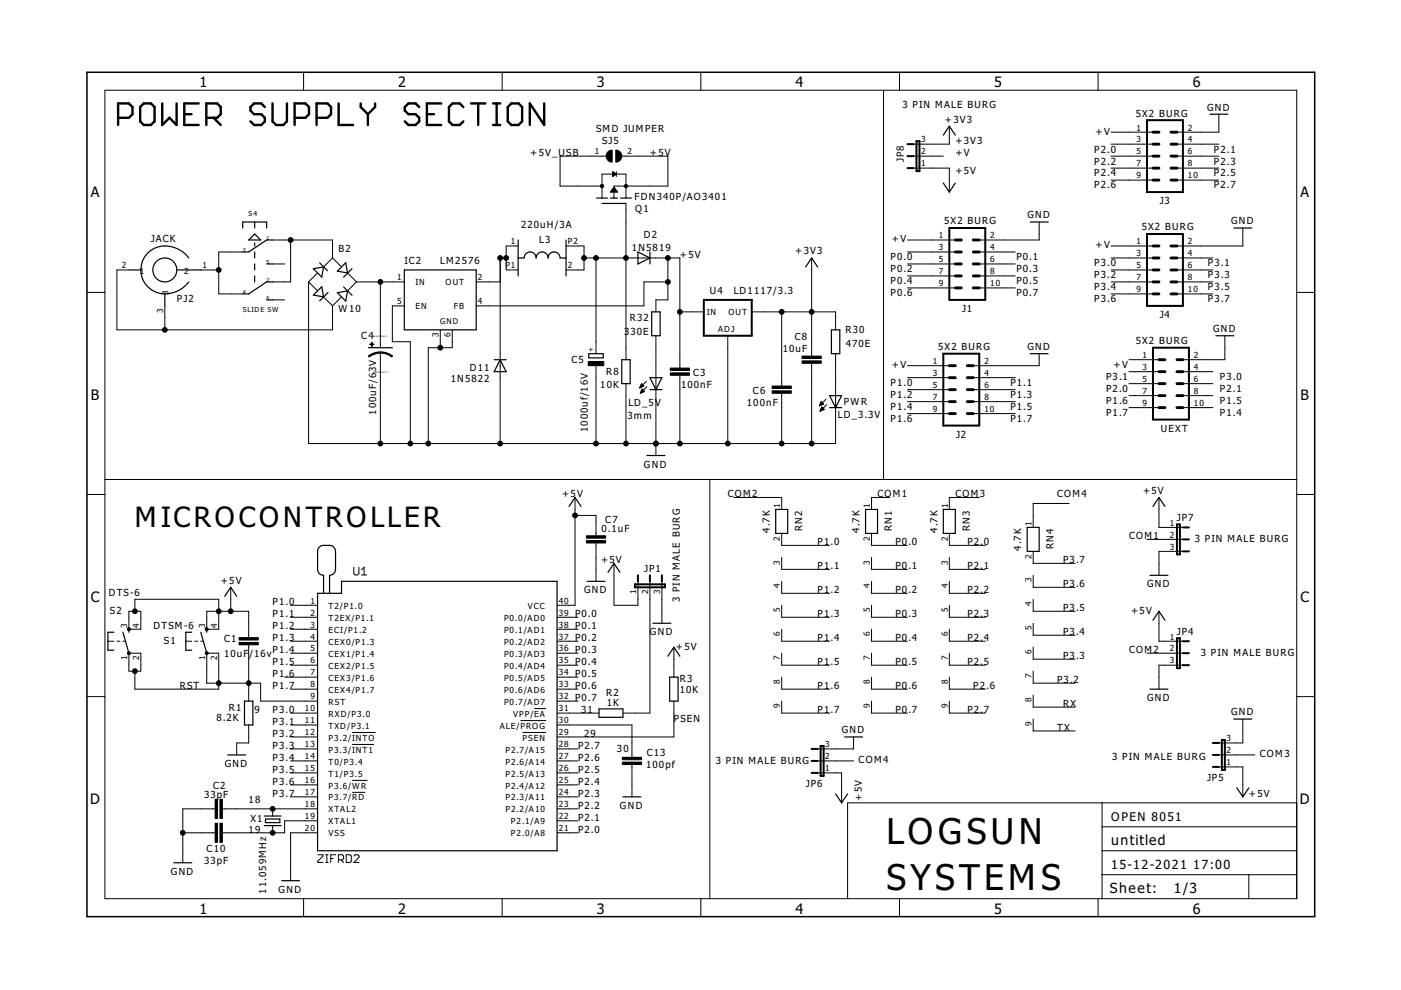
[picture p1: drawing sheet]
<svg xmlns="http://www.w3.org/2000/svg" width="297mm" height="210mm" viewBox="0 0 297 210" stroke-linecap="round" stroke-linejoin="round" font-family="sans-serif">
<g fill="none" stroke="#000" stroke-width=".21">
<path d="M22.2 19.1h252.7v171.4h-252.7zM64.4 15.3v3.8M106.5 15.3v3.8M148.6 15.3v3.8M187.3 19.1v82.6M190.7 15.3v3.8M232.8 15.3v3.8M128.5 33.1h-9.8v6.4h8.9M129.9 36.4l.8 .5-.8 .5zM129.9 37.3h.2M129.9 37.2h.4M129.9 37.1h.6"/>
<path d="M129.9 37h.7M129.9 36.8h.7M129.9 36.7h.5M129.9 36.6h.3M129.9 36.5h.1M130 40h.4M130.1 39.9h.2M130.2 39.7h.1M130.2 39.7l.7 1h-1.5zM130.7 36.4v1M131.8 33.1h9.8v6.4h-11.4v2.5M193.7 33.1h6.3"/>
<path d="M193.7 35.6h7.6v5.1M201.3 26.8v3.8h-7.6M235.6 33.1h8.9M235.6 30.6h8.9M235.6 35.6h8.9M235.6 28h8.9M235.6 38.2h8.9M249.5 33.1h8.9M249.5 30.6h8.9M249.5 35.6h8.9M249.5 38.2h8.9M258.4 24.2v3.8h-8.9"/>
<path d="M27.3 57.2h-2.5v12.7h45.7v-5M42.6 57.2h3.8M51.5 53.4h-5.1v8.9h5.1M57.8 50.9h12.7v3.8M57.8 56h2.5M61.6 50.9v8.9h-3.8M65.4 59.8l1.8 1.8M65.4 59.8v34.2h111.8v-19M67.2 58l-1.8 1.8M70.5 54.7l-1.9 1.9M70.5 54.7l1.8 1.8M73.7 57.9l1.9 1.9"/>
<path d="M75.6 59.8l-1.9 1.9M75.6 59.8h10.1M80.6 59.8v13.9M101 59.8h5M107.3 54.7h-1.3v39.3M109.9 52.2h-2.6v5h2.6M120 52.2h3.8v5h-3.8M123.8 54.7h20.3v23.3M126.4 54.7v20.3M127.6 42v-5.1h5.1v5.1M129.5 40.6h1.3M129.6 40.4h1.1"/>
<path d="M129.7 40.3h.9M129.8 40.2h.8M129.9 40.1h.6M132.7 43.2v33.1M141.6 54.7v8.9h-2.5v2.5M141.6 59.8h-5.1v5.1h-35.5M172.1 54.7v20.8M192.4 53.4h10.1M192.4 50.9h10.1M192.4 56h10.1M192.4 58.5h10.1M207.6 53.4h7.6"/>
<path d="M207.6 56h7.6M207.6 58.5h7.6M220.3 47.1v3.8h-12.7M235.6 57.2h8.9M235.6 59.8h8.9M235.6 52.2h8.9M235.6 54.7h8.9M249.5 57.2h7.7M249.5 59.8h7.7M249.5 54.7h7.7M263.5 48.3v3.9h-14M18.4 62h3.8"/>
<path d="M34.9 64.9v5M57.8 63.6h2.5M68.6 62.9l1.9 2M72.3 63l-1.8 1.9M80.6 74.7v19.3M85.7 64.9h-2.5v7.6h3.8v21.5M93.3 69.9v3.8M95.9 69.9v3.8h-5.1v20.3M126.4 77.5v16.5M139.1 71.2v25.4M144.1 66.1h5.1M144.1 79.6v14.4"/>
<path d="M154.3 71.2v22.8M159.4 66.1h17.8v3.8M165.7 66.1v15.8M172.1 77v17M192.4 61h10.1M192.4 77.5h8.9M207.6 61h7.6M220.3 75v2.5h-13.9M235.6 62.3h8.9M239.4 76.3h6.3M239.4 78.8h6.3M249.5 62.3h7.7"/>
<path d="M250.8 78.8h6.4M259.7 71.2v5.1h-8.9M274.9 62h3.8M132.7 81.3v12.7M135.7 82.2h.1M135.7 82.1h.4M135.8 81.9h.5M135.8 83.3h.2M135.8 81.8h.7M135.9 81.7h.5M135.9 83.1h.4M135.9 81.6h.3"/>
<path d="M135.9 83h.7M136 81.4h.1M136 82.9h.5M136 81.3l.5 .6-.9 .3zM136 82.8h.4M136.1 82.7h.2M136.1 82.5h.1M136.1 82.5l.6 .5-.9 .4zM137 80.8l-1.4 1.4M137.2 82l-1.4 1.4M165.7 83.4v10.6M173.7 86h.1"/>
<path d="M173.8 85.9h.2M173.8 85.8h.5M173.9 85.7h.7M173.9 87.1h.1M173.9 87h.4M173.9 85.6h.6M174 85.4h.4M174 86.9h.6M174 86.8h.7M174.1 85.3h.2M174.1 85.2h.1M174.1 86.6h.5"/>
<path d="M174.1 85.2l-.4 .8M174.1 85.2l.5 .5-.9 .3M174.1 86.5h.4M174.2 86.4h.1M174.2 86.3l.6 .5-.9 .4zM175.1 84.6l-1.4 1.4M175.3 85.8l-1.4 1.4M192.4 85.2h8.9M192.4 82.6h8.9M192.4 80.1h8.9M192.4 87.7h8.9M206.4 85.2h8.8"/>
<path d="M206.4 82.6h8.8M206.4 80.1h8.8M206.4 87.7h8.8M239.4 86.4h6.3M239.4 81.3h6.3M239.4 83.9h6.3M250.8 86.4h6.4M250.8 81.3h6.4M250.8 83.9h6.4M18.4 104.8h3.8M22.2 101.7h252.7M121.9 109.3h4.5v4.3"/>
<path d="M121.9 105.5v22.8h-3.8M126.4 115.1v8.2M130.2 119.4v8.9h5.1v-5M150.5 101.7v88.8M155.6 105.5h10.1v2.5M165.7 113.1v2.5h10.2M165.7 118.2v2.5h10.2M184.8 113.1v2.5h7.6M184.8 118.2v2.5h7.6M188.6 105.5h-3.8v2.5M201.3 113.1v2.5h7.6M201.3 118.2v2.5h7.6"/>
<path d="M207.6 105.5h-6.3v2.5M219.1 116.9v2.5h8.8M226.7 106.7h-7.6v5.1M243.2 114.4h7.6M245.7 105.5v6.3h5.1M250.8 116.9h-5.1v5.1M274.9 104.8h3.8M22.9 136h1.3M24.8 136h.6M26.1 136h.6M27.3 129.6h2.6v3.8h-2.6zM27.3 138.5h2.6v3.8h-2.6z"/>
<path d="M28.6 129.6v-2.5h17.8v6.3h-2.6v-3.8h8.9v5.6M39.4 136h1.3M41.3 136h.6M42.6 136h.6M48.9 124.5v5.1M52.7 136.7v12M61.6 128.3h5.7M61.6 130.9h5.7M61.6 133.4h5.7M61.6 136h5.7M61.6 138.5h5.7M75 120.3v1.3l.3 .3h.5l.3-.3v-1.3"/>
<path d="M76.6 121.9h1.1M76.6 120.8l.6-.5v1.6M118.1 130.9h4.5M118.1 133.4h4.5M118.1 136h4.5M118.1 138.5h4.5M137.8 123.3v27.9h-5.7M140.3 123.3v8.8M142.9 137.2v6.4M165.7 123.3v2.5h10.2M165.7 128.3v2.6h10.2M165.7 133.4v2.6h10.2"/>
<path d="M165.7 138.5v2.5h10.2M184.8 128.3v2.6h7.6M184.8 133.4v2.6h7.6M184.8 138.5v2.5h7.6M184.8 123.3v2.5h7.6M201.3 128.3v2.6h7.6M201.3 133.4v2.6h7.6M201.3 138.5v2.5h7.6M201.3 123.3v2.5h7.6M219.1 122v2.5h8.8M219.1 127.1v2.5h8.8M219.1 132.1v2.6h8.8"/>
<path d="M219.1 137.2v2.6h8.8M243.2 138.5h7.6M245.7 129.6v6.4h5.1M18.4 147.7h3.8M28.6 142.3v3.8h17.8v-7.6h-2.6v6.3h11.5v3.9h12M52.7 153.7v3.8h-2.5v2.6M60.3 143.6h7M61.6 151.2h5.7M61.6 141h5.7M61.6 146.1h5.7M61.6 153.7h5.7M61.6 156.3h5.7"/>
<path d="M61.6 158.8h5.7M74.7 155.3h4.9M74.7 157.8h4.6M110.3 152.8h5.5M110.8 155.3h5M113.3 150.2h2.5M118.1 151.2h8.9M118.1 153.7h15.9v6.9M118.1 141h4.5M118.1 143.6h4.5M118.1 146.1h4.5M118.1 148.7h4.5"/>
<path d="M118.1 158.8h4.5M142.9 148.7v7.6h-24.8M165.7 143.6v2.5h10.2M165.7 148.7v2.5h10.2M181 156.3v2.5h-7.6M184.8 148.7v2.5h7.6M184.8 143.6v2.5h7.6M201.3 148.7v2.5h7.6M201.3 143.6v2.5h7.6M219.1 142.3v2.5h8.8M219.1 147.4v2.5h8.8M219.1 152.5v2.5h8.8"/>
<path d="M250.8 141h-5.1v5.1M263.5 152.5v5h-5.1M274.9 147.7h3.8M38.8 176.6h6.8M45.6 171.5h-6.8v11.4M47.1 171.5h20.2M57.8 171.5v1.5M57.8 175v1.6M61.6 161.3h5.7M61.6 163.9h5.7M61.6 166.4h5.7M61.6 169h5.7"/>
<path d="M67.3 176.6h-5.7v10.1M67.3 174h-7v2.6h-13.2M74.7 165.5h3.2M74.7 168h2.7M118.1 171.5h4.5M118.1 176.6h4.5M118.1 161.3h4.5M118.1 163.9h4.5M118.1 166.4h4.5M118.1 169h4.5M118.1 174h4.5M134 162.1v6.9"/>
<path d="M173.4 161.3h7.6M173.4 163.9h5v6.3M233.7 170.2v20.3M233.7 175.3h41.2M258.4 160.1h7.6M258.4 162.6h5.1v6.4M274.9 170.2h-95.2v20.3M64.4 190.5v3.9M67.4 181.2h1.1v.3l-1.1 1.1v.3h1.1M69 181.2h.6M69 182.9h.6M69.3 181.2v1.7"/>
<path d="M70.1 182h.6M71.2 181.2h-1.1v1.7M71.8 182.3h.8l.3-.3v-.5l-.3-.3h-.8v1.7M72.3 182.3l.6 .6M73.4 181.2h.8l.3 .3v1.1l-.3 .3h-.8zM75 181.5l.3-.3h.6l.2 .3v.3l-1.1 1.1h1.1M106.5 190.5v3.9M148.6 190.5v3.9M190.7 190.5v3.9M232.8 190.5v3.9M233.7 185.5h41.2M233.7 180.4h41.2"/>
<path d="M264.8 185.5v5"/>
</g>
<g fill="none" stroke="#000" stroke-width=".51">
<path d="M25 25h2.3l.8-.8v-1.5l-.8-.8h-2.3v4.6M30.5 21.9h1.5l.8 .8v3l-.8 .8h-1.5l-.8-.8v-3zM34.4 21.9v4.6l1.5-1.5 1.5 1.5v-4.6M39.1 24.2h1.5M42.1 21.9h-3v4.6h3M43.8 25h2.2l.8-.8v-1.5l-.8-.8h-2.2v4.6M45.3 25l1.5 1.5M56.2 22.7l-.8-.8h-1.5l-.8 .8v.8l.8 .7h1.5l.8 .8v.7l-.8 .8h-1.5l-.8-.8M57.8 21.9v3.8l.7 .8h1.6l.7-.8v-3.8M62.5 25h2.2l.8-.8v-1.5l-.8-.8h-2.2v4.6M67.1 25h2.3l.8-.8v-1.5l-.8-.8h-2.3v4.6M71.8 21.9v4.6h3.1"/>
<path d="M76.5 21.9v.8l1.5 1.5M78 24.2v2.3M79.5 21.9v.8l-1.5 1.5M88.9 22.7l-.8-.8h-1.5l-.8 .8v.8l.8 .7h1.5l.8 .8v.7l-.8 .8h-1.5l-.8-.8M90.5 24.2h1.5M93.6 21.9h-3.1v4.6h3.1M98.2 22.7l-.7-.8h-1.6l-.7 .8v3l.7 .8h1.6l.7-.8M99.9 21.9h3M101.4 21.9v4.6M104.5 21.9h1.6M104.5 26.5h1.6M105.3 21.9v4.6"/>
<path d="M108.4 21.9h1.5l.8 .8v3l-.8 .8h-1.5l-.7-.8v-3zM115.4 21.9v4.6l-3.1-4.6v4.6"/>
</g>
<path d="M18.4 15.3h260.3v179.1h-260.3z" fill="none" stroke="#000" stroke-width=".32"/>
<g fill="none" stroke="#000" stroke-width=".25">
<path d="M200 28.7l1.3-1.9 1.2 1.9M200 38.8l1.3 1.9 1.2-1.9M256.5 24.2h3.8M27.3 57.2h2.6M29.9 57.2a5.1 5.1 0 0 0 5 5.1M37.5 57.2h5.1M40 54.7a5.7 5.7 0 0 0-9.6 .2l-.4 1.1-.1 1.2M40 59.8a6.3 6.3 0 0 1-5.1 2.5M51.5 48.3v-1.2h5v1.2M54 49.6l1.3 1.3h-2.6zM54 47.1v1.2M54 51.5v.7"/>
<path d="M54 53.4v1.3M54 56v1.2M54 58.5v1.3M56.5 56h1.3M57.8 50.9h-1.3l-3.8 2.5h-1.2M57.8 59.8h-1.3l-3.8 2.5h-1.2M66.4 57l2.2-.4-.4 2.2zM67.8 55.7l1.6 1.7M73.3 55.7l.4 2.2-2.2-.4zM74.6 57l-1.7 1.8M85.7 57.2h15.3v12.7h-15.3zM109.9 54.7h1.2a1.27 1.27 0 0 1 1.3-1.3 1.27 1.27 0 0 1 1.3 1.3 1.27 1.27 0 0 1 1.2-1.3 1.27 1.27 0 0 1 1.3 1.3 1.27 1.27 0 0 1 1.3-1.3 1.27 1.27 0 0 1 1.2 1.3h1.3"/>
<path d="M109.9 50.9v7.6M120 50.9v7.6M126.5 42h2.3M127.6 43.1h5.1M129.4 42h1.5M131.6 42h2.3M135.3 53.4l2.5 1.3-2.5 1.3zM137.8 53.4v2.6M170.8 56.6l1.3-1.9 1.3 1.9M218.4 47.1h3.8M261.6 48.3h3.8M34.9 62.3v2.6"/>
<path d="M56.5 63.6h1.3M68.2 60.8l.4 2.1-2.2-.3zM69.6 62l-1.8 1.8M71.5 62.1l2.2-.4-.4 2.1zM72.9 60.8l1.7 1.8M78.1 73.7h5.1M104.8 76.3h2.5M106 76.3l1.3 2.5h-2.5zM124.8 75h3.1v.9h-3.1zM131.8 76.3h1.8v5h-1.8zM138.2 66.1h1.8v5.1h-1.8zM176.3 69.9h1.8v5.1h-1.8z"/>
<path d="M218.4 75h3.8M257.8 71.2h3.8M137.2 96.6h3.8M137.8 80.1h2.5l-1.2 2.5zM137.8 82.6h2.5M175.9 83.9h2.5l-1.2 2.5zM175.9 86.4h2.5M120.6 107.4l1.3-1.9 1.3 1.9M164.5 108h2.5v5.1h-2.5zM183.5 108h2.6v5.1h-2.6zM200 108h2.5v5.1h-2.5zM217.8 111.8h2.5v5.1h-2.5z"/>
<path d="M244.5 107.4l1.2-1.9 1.3 1.9M24.2 134h-1.3v3.9h1.3M26.1 134l1.2 4.5M27.3 133.4v.6M40.7 134h-1.3v3.9h1.3M42.6 134l1.2 4.5M43.8 133.4v.6M47.6 126.4l1.3-1.9 1.3 1.9M67.3 125.8h5.1v-2.5h45.7v57.1h-50.8zM68.6 125.8v-3.8l-.8-.3-.4-.7v-4.4l.4-.7a2.4 2.4 0 0 1 2.1-.3l.8 .3 .3 .5 .1 .5v3.8l-.1 .6-.3 .4-.8 .3v3.8M124.5 123.3h3.8M128.9 121.3l1.3-1.9 1.2 1.9"/>
<path d="M138.4 132.1h3.8M141.6 139.1l1.3-1.9 1.2 1.9M243.8 122h3.8M244.5 131.5l1.2-1.9 1.3 1.9M51.8 148.7h1.8v5h-1.8zM127 150.3h5.1v1.8h-5.1zM142 143.6h1.8v5.1h-1.8zM179.1 156.3h3.8M243.8 146.1h3.8M261.6 152.5h3.8M48.3 160.1h3.8M56 173h3.6"/>
<path d="M56 175h3.6M56.3 173.7h3v.7h-3zM132.1 169h3.8M177.2 168.3l1.2 1.9 1.3-1.9M262.2 167l1.3 2 1.3-2M36.9 182.9h3.8M59.7 186.7h3.8"/>
<circle cx="34.9" cy="57.2" r="2.54"/>
</g>
<g fill="none" stroke="#000" stroke-width=".42">
<path d="M192.4 30.6h1.3M192.4 33.1h1.3M192.4 35.6h1.3M194.3 29.9h.6v6.4h-.6zM243.2 25.5h7.6v15.2h-7.6zM201.3 48.3h7.6v15.3h-7.6zM243.2 49.6h7.6v15.3h-7.6zM149.2 63.6h10.2v7.6h-10.2zM200 75h7.6v15.2h-7.6zM244.5 73.7h7.6v15.3h-7.6zM249.5 111.2h.7v6.3h-.7zM250.8 116.9h1.3"/>
<path d="M250.8 114.4h1.3M250.8 111.8h1.3M134.6 123.9h6.4v.6h-6.4zM135.3 122v1.3M137.8 122v1.3M140.3 122v1.3M249.5 135.3h.7v6.4h-.7zM250.8 138.5h1.3M250.8 136h1.3M172.1 158.8h1.3M174 158.2h.6v6.3h-.6zM250.8 141h1.3"/>
<path d="M257.2 157.5h1.2M259.1 156.9h.6v6.3h-.6zM172.1 161.3h1.3M172.1 163.9h1.3M257.2 160.1h1.2M257.2 162.6h1.2"/>
</g>
<g fill="#000" stroke="#000" stroke-width=".21">
<path d="M78.4 72.9h.9v.2h-.9zM78.8 72.6h.1v.8h-.1zM124.7 76.6h3.3v.9h-3.3zM142.1 79.1h4.1v.5h-4.1zM142.1 78h4.1v.5h-4.1zM170.1 76.5h4v.5h-4zM170.1 75.5h4v.5h-4zM163.7 82.9h4.1v.5h-4.1zM163.7 81.9h4.1v.5h-4.1zM124.3 113.6h4.1v.5h-4.1zM124.3 114.6h4.1v.5h-4.1zM50.7 136.2h4.1v.5h-4.1z"/>
<path d="M50.7 135.2h4.1v.5h-4.1zM45.6 169.5h.5v4h-.5zM45.6 174.5h.5v4.1h-.5zM46.6 169.5h.5v4h-.5zM46.6 174.5h.5v4.1h-.5zM132 160.6h4v.5h-4zM132 161.6h4v.5h-4z"/>
</g>
<g fill="#000" stroke="#000" stroke-width=".21">
<path d="M128.8 32.3l.5-.4 .5-.1v2.6a1.27 1.27 0 0 1-1.2-.8 1.27 1.27 0 0 1 .2-1.3z" fill-rule="evenodd"/>
<path d="M130.6 31.8a1.27 1.27 0 0 1 1.2 1.3 1.27 1.27 0 0 1-1.2 1.3z" fill-rule="evenodd"/>
<path d="M78.1 75.5l1.2-.7 1.3-.2v.3l-1.4 .3-.9 .5z" fill-rule="evenodd"/>
<path d="M80.6 74.6l1.4 .2 1.2 .7-.1 .2-1.4-.7-1.1-.1z" fill-rule="evenodd"/>
<circle cx="127.6" cy="39.5" r=".36"/>
<circle cx="132.7" cy="39.5" r=".36"/>
<circle cx="46.4" cy="57.2" r=".51"/>
<circle cx="61.6" cy="50.9" r=".51"/>
<circle cx="80.6" cy="59.8" r=".51"/>
<circle cx="106" cy="54.7" r=".51"/>
<circle cx="107.3" cy="54.7" r=".51"/>
<circle cx="123.8" cy="54.7" r=".51"/>
<circle cx="126.4" cy="54.7" r=".51"/>
<circle cx="132.7" cy="54.7" r=".51"/>
<circle cx="141.6" cy="59.8" r=".51"/>
<circle cx="141.6" cy="54.7" r=".51"/>
<circle cx="34.9" cy="69.9" r=".51"/>
<circle cx="93.3" cy="73.7" r=".51"/>
<circle cx="144.1" cy="66.1" r=".51"/>
<circle cx="165.7" cy="66.1" r=".51"/>
<circle cx="172.1" cy="66.1" r=".51"/>
<circle cx="80.6" cy="94" r=".51"/>
<circle cx="87" cy="94" r=".51"/>
<circle cx="90.8" cy="94" r=".51"/>
<circle cx="106" cy="94" r=".51"/>
<circle cx="126.4" cy="94" r=".51"/>
<circle cx="132.7" cy="94" r=".51"/>
<circle cx="139.1" cy="94" r=".51"/>
<circle cx="144.1" cy="94" r=".51"/>
<circle cx="154.3" cy="94" r=".51"/>
<circle cx="165.7" cy="94" r=".51"/>
<circle cx="172.1" cy="94" r=".51"/>
<circle cx="121.9" cy="109.3" r=".51"/>
<circle cx="27.3" cy="138.5" r=".33"/>
<circle cx="27.3" cy="133.4" r=".33"/>
<circle cx="28.6" cy="129.6" r=".51"/>
<circle cx="43.8" cy="138.5" r=".33"/>
<circle cx="43.8" cy="133.4" r=".33"/>
<circle cx="46.4" cy="129.6" r=".51"/>
<circle cx="48.9" cy="129.6" r=".51"/>
<circle cx="28.6" cy="142.3" r=".51"/>
<circle cx="46.4" cy="144.8" r=".51"/>
<circle cx="52.7" cy="144.8" r=".51"/>
<circle cx="38.8" cy="176.6" r=".51"/>
<circle cx="57.8" cy="171.5" r=".51"/>
<circle cx="57.8" cy="176.6" r=".51"/>
</g>
<g fill="none" stroke="#000" stroke-width=".61">
<path d="M244.5 38.2h1.2M244.5 35.6h1.2M244.5 33.1h1.2M244.5 30.6h1.2M244.5 28h1.2M248.3 38.2h1.2M248.3 35.6h1.2M248.3 33.1h1.2M248.3 30.6h1.2M248.3 28h1.2M202.5 58.5h1.3M202.5 56h1.3"/>
<path d="M202.5 53.4h1.3M202.5 50.9h1.3M206.4 58.5h1.2M206.4 56h1.2M206.4 53.4h1.2M206.4 50.9h1.2M244.5 59.8h1.2M244.5 57.2h1.2M244.5 54.7h1.2M244.5 52.2h1.2M248.3 59.8h1.2M248.3 57.2h1.2"/>
<path d="M248.3 54.7h1.2M248.3 52.2h1.2M201.3 77.5h1.2M202.5 61h1.3M205.1 77.5h1.3M206.4 61h1.2M244.5 62.3h1.2M245.7 78.8h1.3M245.7 76.3h1.3M248.3 62.3h1.2M249.5 78.8h1.3M249.5 76.3h1.3"/>
<path d="M201.3 87.7h1.2M201.3 85.2h1.2M201.3 82.6h1.2M201.3 80.1h1.2M205.1 87.7h1.3M205.1 85.2h1.3M205.1 82.6h1.3M205.1 80.1h1.3M245.7 86.4h1.3M245.7 83.9h1.3M245.7 81.3h1.3M249.5 86.4h1.3"/>
<path d="M249.5 83.9h1.3M249.5 81.3h1.3"/>
</g>
<g font-size="9.1">
<text x="188" y="179">LOGSUN</text>
<text x="188" y="188.6">SYSTEMS</text>
</g>
<text font-size="7.2" x="28.6" y="111.8">MICROCONTROLLER</text>
<g font-size="3.7">
<text x="42.3" y="18.5">1</text>
<text x="84.4" y="18.5">2</text>
<text x="126.5" y="18.5">3</text>
<text x="168.7" y="18.5">4</text>
<text x="210.8" y="18.5">5</text>
<text x="252.9" y="18.5">6</text>
<text x="19.2" y="41.9">A</text>
<text x="275.7" y="41.9">A</text>
<text x="19.3" y="84.7">B</text>
<text x="275.8" y="84.7">B</text>
<text x="19.2" y="127.6">C</text>
<text x="275.7" y="127.6">C</text>
<text x="19.1" y="170.4">D</text>
<text x="275.6" y="170.4">D</text>
<text x="42.3" y="193.7">1</text>
<text x="84.4" y="193.7">2</text>
<text x="126.5" y="193.7">3</text>
<text x="168.7" y="193.7">4</text>
<text x="210.8" y="193.7">5</text>
<text x="252.9" y="193.7">6</text>
</g>
<g font-size="3.6">
<text x="235.6" y="179.1">untitled</text>
<text x="235.3" y="189.4">Sheet:</text>
<text x="248.9" y="189.3">1/3</text>
</g>
<g font-size="3.2">
<text x="235.6" y="184.2">15-12-2021</text>
<text x="253" y="184.2">17:00</text>
</g>
<text font-size="3.1" x="235.6" y="174">OPEN 8051</text>
<g font-size="2.5">
<text x="191.4" y="22.8">3 PIN MALE BURG</text>
<text x="255.9" y="23.5">GND</text>
<text x="126.4" y="28">SMD JUMPER</text>
<text x="200.4" y="26">+3V3</text>
<text x="232.3" y="28.5">+V</text>
<text x="240.8" y="24.7">5X2 BURG</text>
<text x="112.4" y="33.1">+5V_USB</text>
<text x="127.6" y="30.6">SJ5</text>
<text x="137.8" y="33.1">+5V</text>
<text x="191.6" y="34.3" transform="rotate(-90 191.6 34.3)">JP8</text>
<text x="202.6" y="30.6">+3V3</text>
<text x="202.6" y="33.1">+V</text>
<text x="232" y="34.9">P2.2</text>
<text x="232" y="32.3">P2.0</text>
<text x="257.4" y="34.9">P2.3</text>
<text x="257.4" y="32.3">P2.1</text>
<text x="202.6" y="36.9">+5V</text>
<text x="232" y="40">P2.6</text>
<text x="232" y="37.4">P2.4</text>
<text x="257.4" y="40">P2.7</text>
<text x="257.4" y="37.4">P2.5</text>
<text x="134.6" y="42.5">FDN340P/AO3401</text>
<text x="134.7" y="45">Q1</text>
<text x="200.2" y="47.6">5X2 BURG</text>
<text x="217.8" y="46.3">GND</text>
<text x="245.9" y="43.3">J3</text>
<text x="261" y="47.6">GND</text>
<text x="32" y="51.4">JACK</text>
<text x="71.8" y="53.4">B2</text>
<text x="110.5" y="48.3">220uH/3A</text>
<text x="114.3" y="51.5">L3</text>
<text x="134" y="53.2">1N5819</text>
<text x="136.5" y="50.4">D2</text>
<text x="168.6" y="53.9">+3V3</text>
<text x="189.1" y="51.4">+V</text>
<text x="232.3" y="52.7">+V</text>
<text x="242.1" y="48.8">5X2 BURG</text>
<text x="85.7" y="56">IC2</text>
<text x="93.4" y="56">LM2576</text>
<text x="144.1" y="54.7">+5V</text>
<text x="188.8" y="55.2">P0.0</text>
<text x="188.8" y="57.7">P0.2</text>
<text x="215.5" y="55.2">P0.1</text>
<text x="215.5" y="57.7">P0.3</text>
<text x="232" y="59">P3.2</text>
<text x="232" y="56.5">P3.0</text>
<text x="256.1" y="59">P3.3</text>
<text x="256.1" y="56.5">P3.1</text>
<text x="37.5" y="64.1">PJ2</text>
<text x="150.5" y="62.3">U4</text>
<text x="155.6" y="62.3">LD1117/3.3</text>
<text x="188.8" y="60.3">P0.4</text>
<text x="188.8" y="62.8">P0.6</text>
<text x="215.5" y="60.3">P0.5</text>
<text x="215.5" y="62.8">P0.7</text>
<text x="232" y="61.5">P3.4</text>
<text x="232" y="64.1">P3.6</text>
<text x="256.1" y="61.5">P3.5</text>
<text x="256.1" y="64.1">P3.7</text>
<text x="71.8" y="66.1">W10</text>
<text x="76.6" y="71.8">C4</text>
<text x="132.3" y="70.9">3</text>
<text x="133.5" y="68.1">R32</text>
<text x="133.7" y="70.9">30E</text>
<text x="179.3" y="70.7">R30</text>
<text x="204" y="66.1">J1</text>
<text x="245.9" y="67.4">J4</text>
<text x="257.2" y="70.4">GND</text>
<text x="121.2" y="77.1">C5</text>
<text x="166" y="74.6">10uF</text>
<text x="168.5" y="72.1">C8</text>
<text x="179.3" y="73.5">470E</text>
<text x="198.9" y="74.2">5X2 BURG</text>
<text x="217.8" y="74.2">GND</text>
<text x="240.8" y="73">5X2 BURG</text>
<text x="95.6" y="81">1N5822</text>
<text x="99.6" y="78.7">D11</text>
<text x="127.3" y="82.4">10K</text>
<text x="128.5" y="79.5">R8</text>
<text x="144.4" y="82.2">100nF</text>
<text x="146.9" y="79.7">C3</text>
<text x="159.6" y="83.5">C6</text>
<text x="188.8" y="81.9">P1.0</text>
<text x="189.1" y="78.1">+V</text>
<text x="214.2" y="81.9">P1.1</text>
<text x="234.5" y="83.1">P2.0</text>
<text x="234.5" y="80.6">P3.1</text>
<text x="236.1" y="78.1">+V</text>
<text x="258.7" y="83.1">P2.1</text>
<text x="258.7" y="80.6">P3.0</text>
<text x="79.8" y="88" transform="rotate(-90 79.8 88)">100uF/63V</text>
<text x="133" y="88.8">3mm</text>
<text x="133.2" y="86.2">LD_5V</text>
<text x="158.4" y="86">100nF</text>
<text x="177.7" y="88.7">LD_3.3V</text>
<text x="178.9" y="85.8">PWR</text>
<text x="188.8" y="84.4">P1.2</text>
<text x="188.8" y="86.9">P1.4</text>
<text x="188.8" y="89.5">P1.6</text>
<text x="214.2" y="84.4">P1.3</text>
<text x="214.2" y="86.9">P1.5</text>
<text x="214.2" y="89.5">P1.7</text>
<text x="234.5" y="85.7">P1.6</text>
<text x="234.5" y="88.2">P1.7</text>
<text x="258.7" y="88.2">P1.4</text>
<text x="258.7" y="85.7">P1.5</text>
<text x="124.6" y="91.6" transform="rotate(-90 124.6 91.6)">1000uf/16V</text>
<text x="202.7" y="92.8">J2</text>
<text x="246.1" y="91.5">UEXT</text>
<text x="136.5" y="99.1">GND</text>
<text x="119.2" y="105.3">+5V</text>
<text x="154.3" y="105.5">COM2</text>
<text x="186" y="105.5">COM1</text>
<text x="202.6" y="105.5">COM3</text>
<text x="224.1" y="105.5">COM4</text>
<text x="242.3" y="104.7">+5V</text>
<text x="127.6" y="112.7">0.1uF</text>
<text x="128.3" y="110.8">C7</text>
<text x="163.2" y="112.9" transform="rotate(-90 163.2 112.9)">4.7K</text>
<text x="170" y="112.6" transform="rotate(-90 170 112.6)">RN2</text>
<text x="182.2" y="112.9" transform="rotate(-90 182.2 112.9)">4.7K</text>
<text x="189.1" y="112.6" transform="rotate(-90 189.1 112.6)">RN1</text>
<text x="198.7" y="112.9" transform="rotate(-90 198.7 112.9)">4.7K</text>
<text x="205.6" y="112.6" transform="rotate(-90 205.6 112.6)">RN3</text>
<text x="249.5" y="110.6">JP7</text>
<text x="127.4" y="119.3">+5V</text>
<text x="173.3" y="115.6">P1.0</text>
<text x="189.9" y="115.6">P0.0</text>
<text x="205.1" y="115.6">P2.0</text>
<text x="216.5" y="116.8" transform="rotate(-90 216.5 116.8)">4.7K</text>
<text x="223.4" y="116.4" transform="rotate(-90 223.4 116.4)">RN4</text>
<text x="225.4" y="119.4">P3.7</text>
<text x="239.4" y="114.4">COM1</text>
<text x="253.3" y="115">3 PIN MALE BURG</text>
<text x="46.8" y="123.8">+5V</text>
<text x="123.8" y="125.8">GND</text>
<text x="136.6" y="121.2">JP1</text>
<text x="173.3" y="120.7">P1.1</text>
<text x="173.3" y="125.8">P1.2</text>
<text x="189.9" y="120.7">P0.1</text>
<text x="189.9" y="125.8">P0.2</text>
<text x="205.1" y="125.8">P2.2</text>
<text x="205.1" y="120.7">P2.1</text>
<text x="225.4" y="124.5">P3.6</text>
<text x="243.2" y="124.5">GND</text>
<text x="23" y="126.3">DTS-6</text>
<text x="23.3" y="130.1">S2</text>
<text x="57.8" y="128.3">P1.0</text>
<text x="57.8" y="130.9">P1.1</text>
<text x="121.9" y="130.9">P0.0</text>
<text x="144.1" y="127.7" transform="rotate(-90 144.1 127.7)">3 PIN MALE BURG</text>
<text x="173.3" y="130.9">P1.3</text>
<text x="189.9" y="130.9">P0.3</text>
<text x="205.1" y="130.9">P2.3</text>
<text x="225.4" y="129.6">P3.5</text>
<text x="239.8" y="130.1">+5V</text>
<text x="32.6" y="133.3">DTSM-6</text>
<text x="34.7" y="136.5">S1</text>
<text x="47.5" y="136.1">C1</text>
<text x="57.8" y="133.4">P1.2</text>
<text x="57.8" y="135.9">P1.3</text>
<text x="121.9" y="133.4">P0.1</text>
<text x="121.9" y="135.9">P0.2</text>
<text x="137.8" y="134.7">GND</text>
<text x="143.3" y="137.7">+5V</text>
<text x="173.3" y="135.9">P1.4</text>
<text x="189.9" y="135.9">P0.4</text>
<text x="205.1" y="135.9">P2.4</text>
<text x="225.4" y="134.7">P3.4</text>
<text x="249.5" y="134.7">JP4</text>
<text x="47.5" y="139.3">10uF</text>
<text x="52.9" y="139.3">/16v</text>
<text x="57.8" y="138.5">P1.4</text>
<text x="57.8" y="141">P1.5</text>
<text x="57.8" y="143.6">P1.6</text>
<text x="121.9" y="138.5">P0.3</text>
<text x="121.9" y="141">P0.4</text>
<text x="121.9" y="143.6">P0.5</text>
<text x="173.3" y="141">P1.5</text>
<text x="189.9" y="141">P0.5</text>
<text x="205.1" y="141">P2.5</text>
<text x="225.4" y="139.8">P3.3</text>
<text x="239.4" y="138.5">COM2</text>
<text x="254.6" y="139.1">3 PIN MALE BURG</text>
<text x="38.1" y="146.1">RST</text>
<text x="57.8" y="146.1">P1.7</text>
<text x="121.9" y="146.1">P0.6</text>
<text x="121.9" y="148.6">P0.7</text>
<text x="128.5" y="147.5">R2</text>
<text x="128.6" y="149.7">1K</text>
<text x="144.1" y="146.9">10K</text>
<text x="144.1" y="144.6">R3</text>
<text x="173.3" y="146.1">P1.6</text>
<text x="189.9" y="146.1">P0.6</text>
<text x="206.4" y="146.1">P2.6</text>
<text x="224.1" y="144.8">P3.2</text>
<text x="225.4" y="149.9">RX</text>
<text x="243.2" y="148.6">GND</text>
<text x="45.9" y="152.8">8.2K</text>
<text x="48.6" y="150.7">R1</text>
<text x="54" y="151.2">9</text>
<text x="57.8" y="151.2">P3.0</text>
<text x="57.8" y="153.7">P3.1</text>
<text x="123.2" y="151.2">31</text>
<text x="142.9" y="153.1">PSEN</text>
<text x="173.3" y="151.2">P1.7</text>
<text x="178.5" y="155.5">GND</text>
<text x="189.9" y="151.2">P0.7</text>
<text x="205.1" y="151.2">P2.7</text>
<text x="224.1" y="155">TX</text>
<text x="261" y="151.7">GND</text>
<text x="57.8" y="156.3">P3.2</text>
<text x="57.8" y="158.8">P3.3</text>
<text x="57.8" y="161.3">P3.4</text>
<text x="122.6" y="158.8">P2.7</text>
<text x="122.6" y="161.3">P2.6</text>
<text x="123.8" y="156.3">29</text>
<text x="130.8" y="159.4">30</text>
<text x="137.1" y="160.3">C13</text>
<text x="151.8" y="162">3 PIN MALE BURG</text>
<text x="182" y="161.8">COM4</text>
<text x="235.8" y="161.2">3 PIN MALE BURG</text>
<text x="267.1" y="160.6">COM3</text>
<text x="45.2" y="167.3">C2</text>
<text x="47.6" y="162.6">GND</text>
<text x="57.8" y="163.9">P3.5</text>
<text x="57.8" y="166.4">P3.6</text>
<text x="122.6" y="163.9">P2.5</text>
<text x="122.6" y="166.4">P2.4</text>
<text x="137" y="162.9">100pf</text>
<text x="170.9" y="166.9">JP6</text>
<text x="255.9" y="165.7">JP5</text>
<text x="43.3" y="169.2">33pF</text>
<text x="52.7" y="170.2">18</text>
<text x="57.8" y="169">P3.7</text>
<text x="122.6" y="169">P2.3</text>
<text x="122.6" y="171.5">P2.2</text>
<text x="131.4" y="171.5">GND</text>
<text x="182.7" y="169.8" transform="rotate(-90 182.7 169.8)">+5V</text>
<text x="264.8" y="169">+5V</text>
<text x="52.7" y="176.6">19</text>
<text x="53.1" y="174.3">X1</text>
<text x="122.6" y="174">P2.1</text>
<text x="122.6" y="176.6">P2.0</text>
<text x="36.2" y="185.5">GND</text>
<text x="43.3" y="183.2">33pF</text>
<text x="43.8" y="180.6">C10</text>
<text x="56.4" y="189.5" transform="rotate(-90 56.4 189.5)">11.059MHz</text>
<text x="59.1" y="189.3">GND</text>
</g>
<g font-size="2.1">
<text x="241" y="27.7">1</text>
<text x="251.9" y="27.7">2</text>
<text x="126.1" y="32.7">1</text>
<text x="133.1" y="32.7">2</text>
<text x="195.3" y="35.3">1</text>
<text x="195.3" y="32.7">2</text>
<text x="195.3" y="30.2">3</text>
<text x="241" y="30.2">3</text>
<text x="241" y="32.7">5</text>
<text x="241" y="35.3">7</text>
<text x="251.9" y="30.2">4</text>
<text x="251.9" y="32.7">6</text>
<text x="251.9" y="35.3">8</text>
<text x="241" y="37.8">9</text>
<text x="251.9" y="37.8">10</text>
<text x="108.3" y="51.8">1</text>
<text x="120.4" y="51.8">P2</text>
<text x="199.1" y="50.5">1</text>
<text x="199.1" y="53.1">3</text>
<text x="210" y="50.5">2</text>
<text x="210" y="53.1">4</text>
<text x="241" y="51.8">1</text>
<text x="251.9" y="51.8">2</text>
<text x="25.8" y="56.9">2</text>
<text x="29.7" y="58">1</text>
<text x="39.1" y="58">2</text>
<text x="42.9" y="56.9">1</text>
<text x="84.2" y="59.4">1</text>
<text x="101.3" y="59.4">2</text>
<text x="107.2" y="56.9">P1</text>
<text x="120.4" y="56.9">2</text>
<text x="199.1" y="55.6">5</text>
<text x="199.1" y="58.1">7</text>
<text x="210" y="55.6">6</text>
<text x="210" y="58.1">8</text>
<text x="241" y="54.3">3</text>
<text x="241" y="56.9">5</text>
<text x="241" y="59.4">7</text>
<text x="251.9" y="54.3">4</text>
<text x="251.9" y="56.9">6</text>
<text x="251.9" y="59.4">8</text>
<text x="35.7" y="62.5" transform="rotate(-90 35.7 62.5)">3</text>
<text x="84.2" y="64.5">5</text>
<text x="88.1" y="60.5">IN</text>
<text x="88.1" y="65.6">EN</text>
<text x="94.5" y="60.5">OUT</text>
<text x="96.2" y="65.6">FB</text>
<text x="101.3" y="64.5">4</text>
<text x="199.1" y="60.7">9</text>
<text x="210" y="60.7">10</text>
<text x="241" y="62">9</text>
<text x="251.9" y="62">10</text>
<text x="34.6" y="66.4" transform="rotate(-90 34.6 66.4)">3</text>
<text x="93" y="71.4" transform="rotate(-90 93 71.4)">3</text>
<text x="95.5" y="71.4" transform="rotate(-90 95.5 71.4)">6</text>
<text x="149.9" y="66.7">IN</text>
<text x="152.3" y="70.4">ADJ</text>
<text x="154.4" y="66.7">OUT</text>
<text x="197.8" y="77.2">1</text>
<text x="208.7" y="77.2">2</text>
<text x="242.2" y="75.9">1</text>
<text x="253.1" y="75.9">2</text>
<text x="197.8" y="79.7">3</text>
<text x="197.8" y="82.3">5</text>
<text x="208.7" y="79.7">4</text>
<text x="208.7" y="82.3">6</text>
<text x="242.2" y="78.5">3</text>
<text x="242.2" y="81">5</text>
<text x="242.2" y="83.5">7</text>
<text x="253.1" y="78.5">4</text>
<text x="253.1" y="81">6</text>
<text x="253.1" y="83.5">8</text>
<text x="197.8" y="84.8">7</text>
<text x="197.8" y="87.3">9</text>
<text x="208.7" y="84.8">8</text>
<text x="208.7" y="87.3">10</text>
<text x="242.2" y="86.1">9</text>
<text x="253.1" y="86.1">10</text>
<text x="165.4" y="107.7" transform="rotate(-90 165.4 107.7)">1</text>
<text x="184.4" y="107.7" transform="rotate(-90 184.4 107.7)">1</text>
<text x="200.9" y="107.7" transform="rotate(-90 200.9 107.7)">1</text>
<text x="218.7" y="111.5" transform="rotate(-90 218.7 111.5)">1</text>
<text x="248" y="111.5">1</text>
<text x="165.4" y="119.7" transform="rotate(-90 165.4 119.7)">3</text>
<text x="165.4" y="114.6" transform="rotate(-90 165.4 114.6)">2</text>
<text x="184.4" y="119.7" transform="rotate(-90 184.4 119.7)">3</text>
<text x="184.4" y="114.6" transform="rotate(-90 184.4 114.6)">2</text>
<text x="200.9" y="119.7" transform="rotate(-90 200.9 119.7)">3</text>
<text x="200.9" y="114.6" transform="rotate(-90 200.9 114.6)">2</text>
<text x="218.7" y="118.4" transform="rotate(-90 218.7 118.4)">2</text>
<text x="248" y="114">2</text>
<text x="248" y="116.5">3</text>
<text x="165.4" y="124.8" transform="rotate(-90 165.4 124.8)">4</text>
<text x="184.4" y="124.8" transform="rotate(-90 184.4 124.8)">4</text>
<text x="200.9" y="124.8" transform="rotate(-90 200.9 124.8)">4</text>
<text x="218.7" y="123.5" transform="rotate(-90 218.7 123.5)">3</text>
<text x="65.8" y="128">1</text>
<text x="65.8" y="130.5">2</text>
<text x="69.7" y="129.1">T2/P1.0</text>
<text x="69.7" y="131.6">T2EX/P1.1</text>
<text x="106.9" y="131.6">P0.0/AD0</text>
<text x="111.9" y="129.1">VCC</text>
<text x="118.5" y="130.5">39</text>
<text x="118.5" y="128">40</text>
<text x="134.9" y="126" transform="rotate(-90 134.9 126)">1</text>
<text x="137.4" y="126" transform="rotate(-90 137.4 126)">2</text>
<text x="140" y="126" transform="rotate(-90 140 126)">3</text>
<text x="165.4" y="129.8" transform="rotate(-90 165.4 129.8)">5</text>
<text x="184.4" y="129.8" transform="rotate(-90 184.4 129.8)">5</text>
<text x="200.9" y="129.8" transform="rotate(-90 200.9 129.8)">5</text>
<text x="218.7" y="128.6" transform="rotate(-90 218.7 128.6)">4</text>
<text x="27" y="133.1" transform="rotate(-90 27 133.1)">3</text>
<text x="29.5" y="133.1" transform="rotate(-90 29.5 133.1)">4</text>
<text x="43.5" y="133.1" transform="rotate(-90 43.5 133.1)">3</text>
<text x="46" y="133.1" transform="rotate(-90 46 133.1)">4</text>
<text x="65.8" y="133.1">3</text>
<text x="65.8" y="135.6">4</text>
<text x="69.7" y="134.2">ECI/P1.2</text>
<text x="69.7" y="136.7">CEX0/P1.3</text>
<text x="106.9" y="136.7">P0.2/AD2</text>
<text x="106.9" y="134.2">P0.1/AD1</text>
<text x="118.5" y="135.6">37</text>
<text x="118.5" y="133.1">38</text>
<text x="165.4" y="134.9" transform="rotate(-90 165.4 134.9)">6</text>
<text x="184.4" y="134.9" transform="rotate(-90 184.4 134.9)">6</text>
<text x="200.9" y="134.9" transform="rotate(-90 200.9 134.9)">6</text>
<text x="218.7" y="133.7" transform="rotate(-90 218.7 133.7)">5</text>
<text x="248" y="135.6">1</text>
<text x="27" y="140" transform="rotate(-90 27 140)">1</text>
<text x="29.5" y="140" transform="rotate(-90 29.5 140)">2</text>
<text x="43.5" y="140" transform="rotate(-90 43.5 140)">1</text>
<text x="46" y="140" transform="rotate(-90 46 140)">2</text>
<text x="65.8" y="138.1">5</text>
<text x="65.8" y="140.7">6</text>
<text x="65.8" y="143.2">7</text>
<text x="69.7" y="139.2">CEX1/P1.4</text>
<text x="69.7" y="141.8">CEX2/P1.5</text>
<text x="106.9" y="141.8">P0.4/AD4</text>
<text x="106.9" y="139.2">P0.3/AD3</text>
<text x="118.5" y="143.2">34</text>
<text x="118.5" y="140.7">35</text>
<text x="118.5" y="138.1">36</text>
<text x="165.4" y="140" transform="rotate(-90 165.4 140)">7</text>
<text x="184.4" y="140" transform="rotate(-90 184.4 140)">7</text>
<text x="200.9" y="140" transform="rotate(-90 200.9 140)">7</text>
<text x="218.7" y="143.8" transform="rotate(-90 218.7 143.8)">7</text>
<text x="218.7" y="138.7" transform="rotate(-90 218.7 138.7)">6</text>
<text x="248" y="138.1">2</text>
<text x="248" y="140.7">3</text>
<text x="65.8" y="145.7">8</text>
<text x="65.8" y="148.3">9</text>
<text x="69.7" y="144.3">CEX3/P1.6</text>
<text x="69.7" y="146.9">CEX4/P1.7</text>
<text x="69.7" y="149.4">RST</text>
<text x="106.9" y="149.4">P0.7/AD7</text>
<text x="106.9" y="146.9">P0.6/AD6</text>
<text x="106.9" y="144.3">P0.5/AD5</text>
<text x="118.5" y="148.3">32</text>
<text x="118.5" y="145.7">33</text>
<text x="165.4" y="145.1" transform="rotate(-90 165.4 145.1)">8</text>
<text x="184.4" y="145.1" transform="rotate(-90 184.4 145.1)">8</text>
<text x="200.9" y="145.1" transform="rotate(-90 200.9 145.1)">8</text>
<text x="218.7" y="148.9" transform="rotate(-90 218.7 148.9)">8</text>
<text x="64.6" y="150.8">10</text>
<text x="64.6" y="153.4">11</text>
<text x="64.6" y="155.9">12</text>
<text x="69.7" y="151.9">RXD/P3.0</text>
<text x="69.7" y="154.5">TXD/P3.1</text>
<text x="106" y="154.5">ALE/PROG</text>
<text x="108.8" y="151.9">VPP/EA</text>
<text x="118.5" y="155.9">29</text>
<text x="118.5" y="153.4">30</text>
<text x="118.5" y="150.8">31</text>
<text x="165.4" y="150.2" transform="rotate(-90 165.4 150.2)">9</text>
<text x="184.4" y="150.2" transform="rotate(-90 184.4 150.2)">9</text>
<text x="200.9" y="150.2" transform="rotate(-90 200.9 150.2)">9</text>
<text x="218.7" y="154" transform="rotate(-90 218.7 154)">9</text>
<text x="64.6" y="158.4">13</text>
<text x="64.6" y="161">14</text>
<text x="69.7" y="157">P3.2/INTO</text>
<text x="69.7" y="159.6">P3.3/INT1</text>
<text x="107.2" y="159.6">P2.7/A15</text>
<text x="110.8" y="157">PSEN</text>
<text x="118.5" y="161">27</text>
<text x="118.5" y="158.4">28</text>
<text x="175" y="161">2</text>
<text x="175" y="158.4">3</text>
<text x="260" y="159.7">2</text>
<text x="260" y="157.2">3</text>
<text x="64.6" y="163.5">15</text>
<text x="64.6" y="166.1">16</text>
<text x="69.7" y="162.1">T0/P3.4</text>
<text x="69.7" y="164.6">T1/P3.5</text>
<text x="69.7" y="167.2">P3.6/WR</text>
<text x="107.2" y="167.2">P2.4/A12</text>
<text x="107.2" y="164.6">P2.5/A13</text>
<text x="107.2" y="162.1">P2.6/A14</text>
<text x="118.5" y="166.1">25</text>
<text x="118.5" y="163.5">26</text>
<text x="175" y="163.5">1</text>
<text x="260" y="162.3">1</text>
<text x="64.6" y="168.6">17</text>
<text x="64.6" y="171.1">18</text>
<text x="64.6" y="173.7">19</text>
<text x="69.7" y="169.7">P3.7/RD</text>
<text x="69.7" y="172.3">XTAL2</text>
<text x="107.2" y="172.3">P2.2/A10</text>
<text x="107.2" y="169.7">P2.3/A11</text>
<text x="118.5" y="173.7">22</text>
<text x="118.5" y="171.1">23</text>
<text x="118.5" y="168.6">24</text>
<text x="64.6" y="176.2">20</text>
<text x="69.7" y="174.8">XTAL1</text>
<text x="69.7" y="177.3">VSS</text>
<text x="108.3" y="177.3">P2.0/A8</text>
<text x="108.3" y="174.8">P2.1/A9</text>
<text x="118.5" y="176.2">21</text>
</g>
<text font-size="2" x="93.4" y="68.7">GND</text>
<g font-size="1.8">
<text x="52.7" y="45.8">S4</text>
<text x="51.5" y="66.1">SLIDE SW</text>
<text x="125.8" y="74.6" transform="rotate(-90 125.8 74.6)">+</text>
</g>
<g font-size="1.4">
<text x="51.5" y="53.4">3</text>
<text x="56.5" y="50.9">1</text>
<text x="56.5" y="56">5</text>
<text x="56.5" y="59.8">2</text>
<text x="51.5" y="62.3">4</text>
<text x="56.5" y="63.6">6</text>
</g>
<g font-size=".6">
<text x="79" y="71.4">SpiceO</text>
<text x="80.8" y="71.4">rder 1</text>
<text x="79" y="79">SpiceO</text>
<text x="80.8" y="79">rder 2</text>
</g>
</svg>
